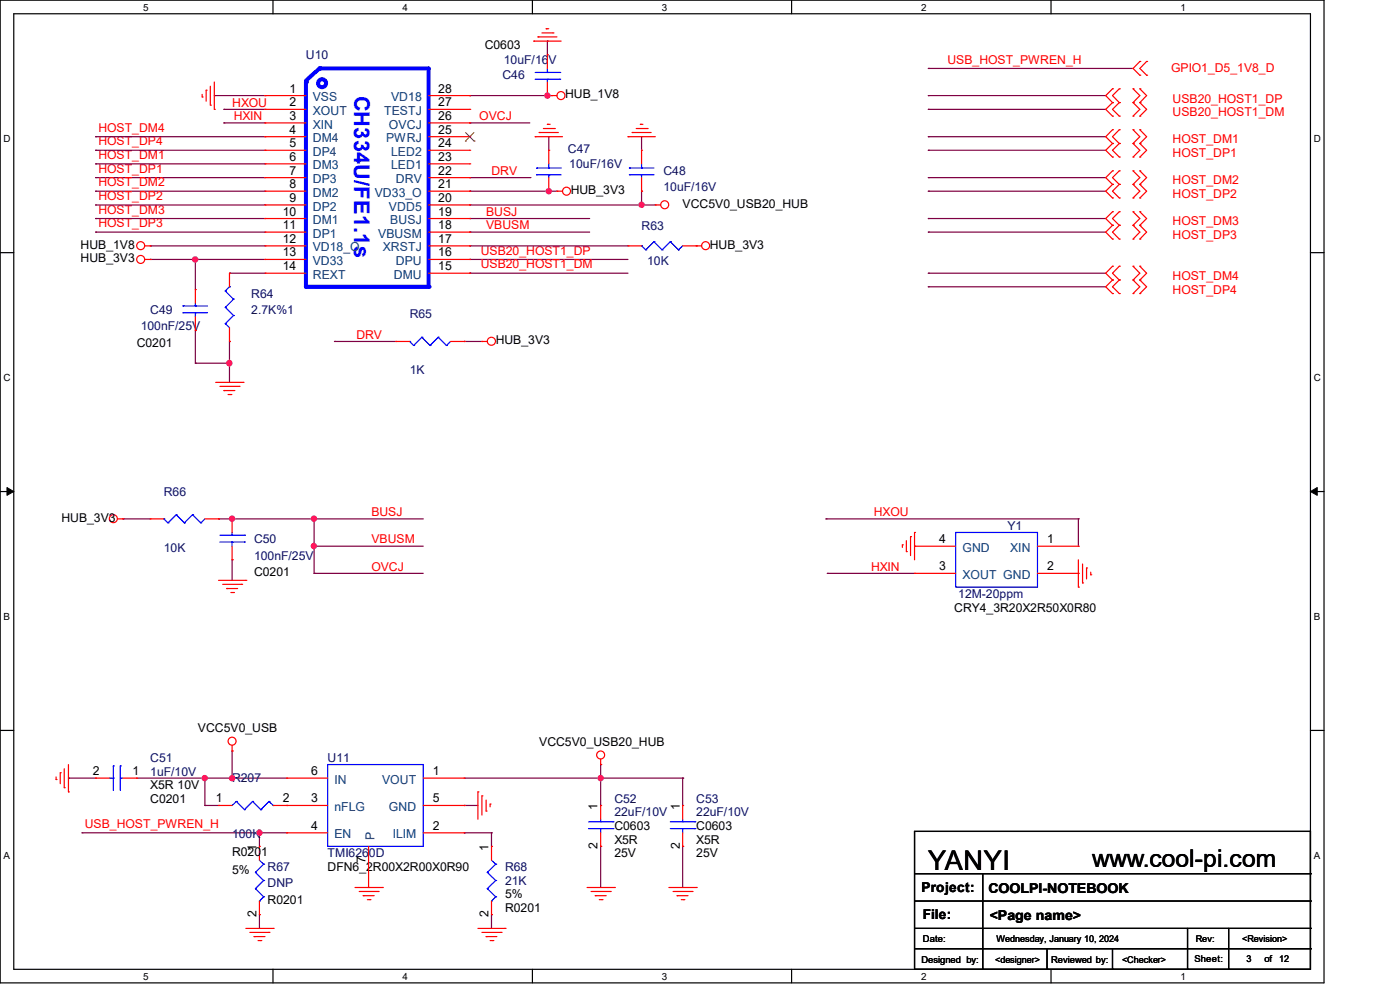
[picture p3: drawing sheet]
<svg xmlns="http://www.w3.org/2000/svg" width="297mm" height="210mm" viewBox="0 0 297 210" stroke-linecap="round" stroke-linejoin="round" font-family="sans-serif">
<g fill="none" stroke="#000" stroke-width=".25">
<path d="M0 0h280.9v208.5h-280.9zM2.9 2.9h275.1v202.7h-275.1zM57.9 0v2.9M112.9 0v2.9M167.9 0v2.9M223 0v2.9M0 53.6h2.9M278 53.6h2.9M0 104.3h2.9M278 104.3h2.9M0 154.9h2.9M278 154.9h2.9"/>
<path d="M57.9 205.6v2.9M112.9 205.6v2.9M167.9 205.6v2.9M223 205.6v2.9"/>
</g>
<path d="M1.5 103.4l1.4 .9-1.4 .8zM278 104.3l1.4-.9v1.7z" fill="#000"/>
<path d="M1.5 103.4l1.4 .9-1.4 .8zM278 104.3l1.4-.9v1.7z" fill="none" stroke="#000" stroke-width=".21"/>
<g fill="none" stroke="#800040" stroke-width=".25">
<path d="M196.9 14.5h.1M196.9 14.5h43.5M20.3 37.7h.1M20.3 34.8h.1M20.3 37.7h35.9M20.3 34.8h35.9M196.9 23.2h.1M196.9 20.3h.1M196.9 23.2h37.7M196.9 20.3h37.7M46.4 110.1h.1M46.4 110.1h20.2"/>
<path d="M49.2 110.1h.1M49.2 118.7h.1M49.2 118.7v4.4M175.2 110.1h.1M175.2 110.1h53.6M228.8 110.1h.1M228.8 110.1v5.8M66.6 121.6h.1M66.6 121.6h23.2M175.5 121.6h.1M175.5 121.6h18.5"/>
</g>
<circle cx="49.2" cy="110" r=".55" fill="#f0f"/>
<circle cx="49.2" cy="110" r=".55" fill="none" stroke="#f0f" stroke-width=".25"/>
<path d="M66.6 115.9h.1M66.6 115.9h23.2" fill="none" stroke="#800040" stroke-width=".25"/>
<circle cx="66.6" cy="115.8" r=".55" fill="#f0f"/>
<circle cx="66.6" cy="115.8" r=".55" fill="none" stroke="#f0f" stroke-width=".25"/>
<path d="M26.1 110.1h.1M26.1 110.1h5.8M66.6 110.1h.1M66.6 110.1h23.2M66.6 110.1v5.8" fill="none" stroke="#800040" stroke-width=".25"/>
<circle cx="66.6" cy="110" r=".55" fill="#f0f"/>
<circle cx="66.6" cy="110" r=".55" fill="none" stroke="#f0f" stroke-width=".25"/>
<g fill="none" stroke="#800040" stroke-width=".25">
<path d="M116.1 8.7h.1M116.1 8.7v2.9M116.1 20.3h.1M116.1 20.3h.9M31.9 55h.1M31.9 55h9.5M99.7 55h.1M99.7 58h.1M99.7 52.2h.1M99.7 55h33.5M99.7 58h33.5M99.7 52.2h33.5"/>
<path d="M66.6 115.9h.1M66.6 115.9v5.7"/>
</g>
<circle cx="41.4" cy="55" r=".55" fill="#f0f"/>
<circle cx="41.4" cy="55" r=".55" fill="none" stroke="#f0f" stroke-width=".25"/>
<g fill="none" stroke="#800040" stroke-width=".25">
<path d="M45.5 20.3h.1M45.5 20.3h10.7M99.7 20.3h.1M99.7 20.3h16.4M116.4 29h.1M116.4 29v2.9M41.4 55h.1M41.4 55v6.4M99.7 46.4h.1M99.7 49.2h.1M99.7 46.4h25.4M99.7 49.2h25.4"/>
<path d="M116.4 40.6h.1M116.4 40.6h1.8"/>
</g>
<circle cx="116.1" cy="20.3" r=".55" fill="#f0f"/>
<circle cx="116.1" cy="20.3" r=".55" fill="none" stroke="#f0f" stroke-width=".25"/>
<path d="M99.7 40.6h.1M99.7 40.6h16.7" fill="none" stroke="#800040" stroke-width=".25"/>
<circle cx="116.4" cy="40.6" r=".55" fill="#f0f"/>
<circle cx="116.4" cy="40.6" r=".55" fill="none" stroke="#f0f" stroke-width=".25"/>
<path d="M99.7 43.5h.1M99.7 43.5h36.4M48.7 72.4h.1M48.7 72.4v4.6" fill="none" stroke="#800040" stroke-width=".25"/>
<circle cx="136.1" cy="43.4" r=".55" fill="#f0f"/>
<circle cx="136.1" cy="43.4" r=".55" fill="none" stroke="#f0f" stroke-width=".25"/>
<g fill="none" stroke="#800040" stroke-width=".25">
<path d="M47.5 26.1h.1M47.5 23.2h.1M47.5 26.1h8.7M47.5 23.2h8.7M99.7 37.7h.1M99.7 26.1h.1M99.7 26.1h12.7M99.7 37.7h12.9M31.9 52.2h.1M31.9 52.2h24.3M41.4 55h.1M41.4 55h14.8"/>
<path d="M136.1 40.6h.1M136.1 40.6v2.9M41.4 77h.1M41.4 70.1h.1M41.4 77h7.3M41.4 70.1v6.9M48.7 77h.1M48.7 77v4.1M71 72.4h.1M71 72.4h13M98.5 72.4h.1M98.5 72.4h3.7"/>
</g>
<circle cx="48.6" cy="77" r=".56" fill="#f0f"/>
<circle cx="48.6" cy="77" r=".56" fill="none" stroke="#f0f" stroke-width=".25"/>
<g fill="none" stroke="#800040" stroke-width=".25">
<path d="M136.1 29h.1M136.1 29v2.9M196.9 31.9h.1M196.9 29h.1M196.9 31.9h37.7M196.9 29h37.7M20.3 49.2h.1M20.3 46.4h.1M20.3 40.6h.1M20.3 43.5h.1M20.3 43.5h35.9M20.3 49.2h35.9"/>
<path d="M20.3 46.4h35.9M20.3 40.6h35.9M48.7 58h.1M48.7 58h7.5M136.1 43.5h.1M136.1 43.5h2.9M17.4 176.7h.1M17.4 176.7h37.6M98.5 165.1h28.9M127.4 165.1h.1"/>
</g>
<circle cx="55" cy="176.6" r=".56" fill="#f0f"/>
<circle cx="55" cy="176.6" r=".56" fill="none" stroke="#f0f" stroke-width=".25"/>
<path d="M49.2 159.3h.1M49.2 159.3v5.8M29 165.1h14.5M43.5 165.1h.1" fill="none" stroke="#800040" stroke-width=".25"/>
<circle cx="43.4" cy="165.1" r=".55" fill="#f0f"/>
<circle cx="43.4" cy="165.1" r=".55" fill="none" stroke="#f0f" stroke-width=".25"/>
<path d="M14.5 165.1h.1M14.5 165.1h5.8M49.2 165.1h.1M49.2 165.1h11.6M98.5 176.7h.1M98.5 170.9h.1M98.5 176.7h5.8M98.5 170.9h2.9M104.3 176.7h.1M104.3 176.7v2.8M104.3 194h.1M104.3 194v2.9" fill="none" stroke="#800040" stroke-width=".25"/>
<circle cx="49.2" cy="165.1" r=".55" fill="#f0f"/>
<circle cx="49.2" cy="165.1" r=".55" fill="none" stroke="#f0f" stroke-width=".25"/>
<g fill="none" stroke="#800040" stroke-width=".25">
<path d="M196.9 37.7h.1M196.9 37.7h37.7M196.9 40.6h.1M196.9 49.2h.1M196.9 46.4h.1M196.9 40.6h37.7M196.9 49.2h37.7M196.9 46.4h37.7M55 176.7h.1M55 176.7v2.8M55 176.7h5.8M127.4 162.2h.1"/>
<path d="M127.4 179.5h.1M127.4 165.1h.1M127.4 162.2v8.7M127.4 179.5v8.8M127.4 165.1h17.4M144.8 179.5h.1M144.8 165.1h.1M144.8 165.1v5.8M144.8 179.5v8.8M55 194h.1M55 194v2.9"/>
</g>
<circle cx="127.4" cy="165.1" r=".55" fill="#f0f"/>
<circle cx="127.4" cy="165.1" r=".55" fill="none" stroke="#f0f" stroke-width=".25"/>
<g fill="none" stroke="#800040" stroke-width=".25">
<path d="M20.3 31.9h.1M20.3 29h.1M20.3 31.9h35.9M20.3 29h35.9M196.9 58h.1M196.9 58h37.7M196.9 60.8h.1M196.9 60.8h37.7M43.5 170.9h.1M43.5 165.1h.1M43.5 170.9h2.9M43.5 165.1v5.8"/>
<path d="M43.5 165.1h5.7M49.2 165.1h.1"/>
</g>
<g fill="none" stroke="#f00" stroke-width=".25">
<path d="M43.7 19.1h.1M43.7 19.1v2.4M44.6 18.3v4M45.5 17.4v5.8M113.2 8.7h.1M113.2 8.7h5.8M114.1 7.8h.1M114.1 7.8h4.1M115 7h2.3M115.9 6.1h.1M115.9 6.1h.5M116.1 11.6h.1"/>
<path d="M116.1 11.6v2.9M116.1 17.4v2.9M117.3 7h.1M236 18.8h.1M236 18.8l-1.4 1.5 1.4 1.5M237.4 18.8h.1M237.4 18.8l-1.4 1.5 1.4 1.5M240.4 18.8h.1M240.4 18.8l1.4 1.5-1.4 1.5M241.8 16h.1M241.8 13h.1M241.8 18.8h.1"/>
<path d="M241.8 13l-1.4 1.5 1.4 1.5M241.8 18.8l1.4 1.5-1.4 1.5M243.2 13h.1M243.2 16h.1M243.2 13l-1.4 1.5 1.4 1.5M42.9 20.6h.1M42.9 20v.6M44.6 22.3h.1M45.5 23.2h.1M113.5 29h.1M113.5 29h5.8M114.4 28.1h.1"/>
<path d="M114.4 28.1h4M115.3 27.3h2.3M116.1 26.4h.1M116.1 20.3h.1M116.1 26.4h.6M116.4 31.9h.1M116.4 31.9v2.9M116.4 37.7v2.9M117 20.3h.1M117 20.3h1.2M117.6 27.3h.1M133.2 29h.1"/>
<path d="M133.2 29h5.8M134.1 28.1h.1M134.1 28.1h4M135 27.3h2.3M135.8 26.4h.1M135.8 26.4h.6M137.3 27.3h.1M236 24.6h.1M236 21.8h.1M236 33.3h.1M236 30.4h.1M236 27.5h.1"/>
<path d="M236 39.1h.1M236 36.2h.1M236 21.8l-1.4 1.4 1.4 1.4M236 30.4l-1.4 1.5 1.4 1.4M236 39.1l-1.4 1.5 1.4 1.4M236 27.5l-1.4 1.5 1.4 1.4M236 36.2l-1.4 1.5 1.4 1.4M237.4 21.8h.1M237.4 24.6h.1M237.4 30.4h.1M237.4 33.3h.1M237.4 27.5h.1"/>
<path d="M237.4 39.1h.1M237.4 36.2h.1M237.4 21.8l-1.4 1.4 1.4 1.4M237.4 30.4l-1.4 1.5 1.4 1.4M237.4 36.2l-1.4 1.5 1.4 1.4M237.4 27.5l-1.4 1.5 1.4 1.4M237.4 39.1l-1.4 1.5 1.4 1.4M240.4 21.8h.1M240.4 24.6h.1M240.4 30.4h.1M240.4 33.3h.1M240.4 27.5h.1"/>
<path d="M240.4 39.1h.1M240.4 36.2h.1M240.4 21.8l1.4 1.4-1.4 1.4M240.4 30.4l1.4 1.5-1.4 1.4M240.4 27.5l1.4 1.5-1.4 1.4M240.4 39.1l1.4 1.5-1.4 1.4M240.4 36.2l1.4 1.5-1.4 1.4M241.8 21.8h.1M241.8 24.6h.1M241.8 30.4h.1M241.8 33.3h.1M241.8 27.5h.1"/>
<path d="M241.8 39.1h.1M241.8 36.2h.1M241.8 30.4l1.4 1.5-1.4 1.4M241.8 21.8l1.4 1.4-1.4 1.4M241.8 39.1l1.4 1.5-1.4 1.4M241.8 36.2l1.4 1.5-1.4 1.4M241.8 27.5l1.4 1.5-1.4 1.4M30.7 52.2h1.2M30.7 55h1.2M31.9 52.2h.1M31.9 55h.1M48.7 58h.1"/>
<path d="M48.7 58v2.8M116.4 40.6h.1M118.2 40.6h.1M118.2 40.6h1.1M133.2 52.2h.1M133.2 52.2h2.9M139 43.5h.1M139 43.5h1.2M144.8 52.2h4M147.7 52.2h.1M236 42h.1M236 50.7h.1"/>
<path d="M236 47.8h.1M236 44.9h.1M236 59.4h.1M236 56.5h.1M236 47.8l-1.4 1.4 1.4 1.5M236 44.9l-1.4 1.5 1.4 1.4M236 59.4l-1.4 1.4 1.4 1.5M236 56.5l-1.4 1.5 1.4 1.4M237.4 42h.1M237.4 47.8h.1M237.4 50.7h.1M237.4 44.9h.1"/>
<path d="M237.4 59.4h.1M237.4 56.5h.1M237.4 44.9l-1.4 1.5 1.4 1.4M237.4 47.8l-1.4 1.4 1.4 1.5M237.4 59.4l-1.4 1.4 1.4 1.5M237.4 56.5l-1.4 1.5 1.4 1.4M240.4 42h.1M240.4 47.8h.1M240.4 50.7h.1M240.4 44.9h.1M240.4 59.4h.1M240.4 56.5h.1"/>
<path d="M240.4 44.9l1.4 1.5-1.4 1.4M240.4 47.8l1.4 1.4-1.4 1.5M240.4 59.4l1.4 1.4-1.4 1.5M240.4 56.5l1.4 1.5-1.4 1.4M241.8 42h.1M241.8 47.8h.1M241.8 50.7h.1M241.8 44.9h.1M241.8 59.4h.1M241.8 56.5h.1M241.8 44.9l1.4 1.5-1.4 1.4M241.8 47.8l1.4 1.4-1.4 1.5"/>
<path d="M241.8 59.4l1.4 1.4-1.4 1.5M241.8 56.5l1.4 1.5-1.4 1.4M41.4 61.4h.1M41.4 70.1h.1M41.4 61.4v2.9M41.4 67.2v2.9M48.7 72.4h.1M48.7 69.5v2.9M84 72.4h.1M84 72.4h2.9M95.6 72.4h2.9M98.5 72.4h.1"/>
<path d="M102.2 72.4h.1M102.2 72.4h1.2M236 62.3h.1M237.4 62.3h.1M240.4 62.3h.1M241.8 62.3h.1M45.8 81.1h5.8M46.7 82h4M47.5 82.8h.1M47.5 82.8h2.3M48.4 83.7h.6M49 83.7h.1"/>
<path d="M50.7 82h.1M51.6 81.1h.1M24.9 110.1h1.2M26.1 110.1h.1M31.9 110.1h.1M31.9 110.1h2.9M43.5 110.1h2.9M46.4 110.1h.1M49.2 110.1h.1M49.2 118.7h.1M49.2 110.1v2.8M49.2 115.9v2.8"/>
<path d="M191.4 115.6h.1M191.4 115.6v.5M192.3 117h.1M192.3 114.7v2.3M193.2 113.8h.1M193.2 113.8v4.1M194 112.9h.1M194 115.9h.1M194 112.9v5.8M194 115.9h8.7M220.1 115.9h8.7M228.8 115.9h.1"/>
<path d="M228.8 118.7v5.8M229.7 119.6v4.1M46.4 123.1h5.8M47.2 124h4.1M48.1 124.8h.1M48.1 124.8h2.3M49 125.7h.5M49.5 125.7h.1M51.3 124h.1M52.2 123.1h.1M194 121.6h.1M194 121.6h8.7"/>
<path d="M220.1 121.6h8.7M228.8 124.5h.1M228.8 121.6h.1M229.7 123.7h.1M230.5 120.5h.1M230.5 120.5v2.3M231.4 121.9h.1M231.4 121.4v.5M49.2 159.3h.1M49.2 158.1v1.2M11.9 165.4h.1M11.9 164.8v.6"/>
<path d="M12.8 163.9h.1M12.8 163.9v2.3M13.6 167.1h.1M13.6 163.1v4M14.5 168h.1M14.5 162.2v5.8M20.3 165.1h.1M20.3 165.1h2.9M26.1 165.1h2.9M29 165.1h.1M46.4 170.9h.1M46.4 170.9h2.8"/>
<path d="M55 179.5h.1M55 179.5v3M58 170.9h11.5M60.8 170.9h.1M60.8 176.7h.1M60.8 165.1h.1M60.8 165.1h8.7M60.8 176.7h8.7M78.2 179.5v8.8M89.8 170.9h8.7M89.8 165.1h8.7M89.8 176.7h8.7"/>
<path d="M98.5 176.7h.1M98.5 170.9h.1M98.5 165.1h.1M101.4 168h.1M101.4 168v5.8M102.2 168.8h.1M102.2 168.8v4.1M103.1 172h.1M103.1 169.7v2.3M104 170.6h.1M104 170.6v.6M104.3 179.5h.1"/>
<path d="M104.3 179.5v3M127.4 162.2h.1M127.4 170.9h.1M127.4 179.5h.1M127.4 161v1.2M127.4 170.9v2.9M127.4 176.7v2.8M144.8 170.9h.1M144.8 179.5h.1M144.8 170.9v2.9M144.8 176.7v2.8M52.2 196.9h5.8"/>
<path d="M53 197.8h4.1M53.9 198.7h.1M53.9 198.7h2.3M54.7 199.5h.6M55 194h.1M55 191.1v2.9M55.3 199.5h.1M57.1 197.8h.1M58 196.9h.1M75.3 188.3h5.8M76.2 189.1h4M77 190h.1"/>
<path d="M77 190h2.4M77.9 190.8h.6M78.2 188.3h.1M78.5 190.8h.1M80.2 189.1h.1M81.1 188.3h.1M101.4 196.9h5.7M102.2 197.8h4.1M103.1 198.7h.1M103.1 198.7h2.3M104 199.5h.6M104.3 194h.1"/>
<path d="M104.3 191.1v2.9M104.6 199.5h.1M106.3 197.8h.1M107.1 196.9h.1M124.5 188.3h5.8M125.4 189.1h4.1M126.3 190h.1M126.3 190h2.3M127.1 190.8h.6M127.7 190.8h.1M129.5 189.1h.1M130.3 188.3h.1"/>
<path d="M141.9 188.3h5.8M142.8 189.1h4M143.6 190h.1M143.6 190h2.4M144.5 190.8h.6M145.1 190.8h.1M146.8 189.1h.1M147.7 188.3h.1"/>
<circle cx="119" cy="20.3" r=".85"/>
<circle cx="29.8" cy="52.1" r=".85"/>
<circle cx="29.8" cy="55" r=".85"/>
<circle cx="120.2" cy="40.6" r=".85"/>
<circle cx="141" cy="43.4" r=".85"/>
<circle cx="149.7" cy="52.1" r=".85"/>
<circle cx="104.3" cy="72.4" r=".86"/>
<circle cx="24" cy="110" r=".85"/>
<circle cx="49.2" cy="157.2" r=".85"/>
<circle cx="127.4" cy="160.1" r=".85"/>
</g>
<g fill="none" stroke="#000" stroke-width=".25">
<path d="M194 176.4h84v29.2h-84zM194 185.3h84M194 191.1h84M194 196.9h84M208.5 185.3v20.3M251.9 196.9v8.7M260.6 196.9v8.7M278 185.3h.1M278 191.1h.1M278 196.9h.1M194 201.3h84M208.5 205.6h.1"/>
<path d="M222.1 205.6h.1M222.1 201.3v4.3M236 205.6h.1M236 201.3v4.3M251.9 205.6h.1M260.6 205.6h.1M278 201.3h.1"/>
</g>
<g fill="none" stroke="#00f" stroke-width=".25">
<path d="M113.5 15.4h5.2M113.5 16.8h5.2M116.1 16.8h.1M116.1 15.4h.1M116.1 14.5v.9M116.1 16.8v.6M118.7 15.4h.1M118.7 16.8h.1M113.8 35.6h.1M113.8 37.1h.1M113.8 35.6h5.2M113.8 37.1h5.2"/>
<path d="M116.4 37.1h.1M116.4 35.6h.1M116.4 34.8v.8M116.4 37.1v.6M136.1 52.2h.1M136.1 52.2l.9 .8M137 53h.1M138.7 51.3h.1M138.7 51.3l1.8 1.7M138.7 51.3l-1.7 1.7M140.5 53h.1M142.2 51.3h.1"/>
<path d="M142.2 51.3l1.7 1.7M142.2 51.3l-1.7 1.7M143.9 53h.1M144.8 52.2l-.9 .8M38.8 66.3h.1M38.8 64.9h.1M38.8 66.3h5.2M38.8 64.9h5.2M41.4 64.9h.1M41.4 66.3h.1M41.4 64.3v.6M41.4 66.3v.9"/>
<path d="M47.8 68.7h.1M47.8 65.2h.1M47.8 61.7h.1M47.8 68.7l.9 .8M47.8 65.2l1.7 1.7M47.8 61.7l1.7 1.8M48.7 60.8h.1M48.7 60.8l-.9 .9M49.5 66.9h.1M49.5 63.5h.1M49.5 66.9l-1.7 1.8M49.5 63.5l-1.7 1.7"/>
<path d="M86.9 72.4h.1M86.9 72.4l.9 .9M87.8 73.3h.1M89.5 71.5h.1M89.5 71.5l1.7 1.8M89.5 71.5l-1.7 1.8M91.2 73.3h.1M93 71.5h.1M93 71.5l1.7 1.8M93 71.5l-1.8 1.8M94.7 73.3h.1M95.6 72.4l-.9 .9"/>
<path d="M34.8 110.1h.1M34.8 110.1l.8 .8M35.6 110.9h.1M37.4 109.2h.1M37.4 109.2l1.7 1.7M37.4 109.2l-1.8 1.7M39.1 110.9h.1M40.9 109.2h.1M40.9 109.2l1.7 1.7M40.9 109.2l-1.8 1.7M42.6 110.9h.1M43.5 110.1l-.9 .8"/>
<path d="M46.7 115h5.2M46.7 113.5h5.2M49.2 113.5h.1M49.2 115h.1M49.2 112.9v.6M49.2 115v.9M51.9 115h.1M51.9 113.5h.1M202.7 112.9h17.4v11.6h-17.4zM23.2 165.1h.8M24 162.5h.1M24 165.1h.1"/>
<path d="M24 162.5v5.2M25.5 165.1h.1M25.5 162.5h.1M25.5 165.1h.6M25.5 162.5v5.2M50.1 170h.1M50.1 170l-.9 .9M50.1 170l1.8 1.7M51.9 171.7h.1M53.6 170h.1M53.6 170l-1.7 1.7M53.6 170l1.7 1.7"/>
<path d="M55.3 171.7h.1M57.1 170h.1M57.1 170l-1.8 1.7M57.1 170l.9 .9M58 170.9h.1M69.5 162.2h20.3v17.3h-20.3zM124.8 175.8h5.2M124.8 174.3h5.2M127.4 174.3h.1M127.4 175.8h.1M127.4 173.8v.5M127.4 175.8v.9"/>
<path d="M130 175.8h.1M130 174.3h.1M142.2 175.8h5.2M142.2 174.3h5.2M144.8 174.3h.1M144.8 175.8h.1M144.8 173.8v.5M144.8 175.8v.9M147.4 175.8h.1M147.4 174.3h.1M54.2 185h.1M54.2 188.5h.1"/>
<path d="M54.2 185l1.7 1.8M54.2 188.5l1.7 1.7M55 191.1h.1M55 182.5l.9 .8M55.9 183.3h.1M55.9 186.8h.1M55.9 190.2h.1M55.9 183.3l-1.7 1.7M55.9 186.8l-1.7 1.7M55.9 190.2l-.9 .9M103.4 185h.1M103.4 188.5h.1"/>
<path d="M103.4 185l1.8 1.8M103.4 188.5l1.8 1.7M104.3 191.1h.1M104.3 182.5l.9 .8M105.2 183.3h.1M105.2 186.8h.1M105.2 190.2h.1M105.2 183.3l-1.8 1.7M105.2 186.8l-1.8 1.7M105.2 190.2l-.9 .9"/>
</g>
<path d="M67.8 14.5h23.1" fill="none" stroke="#00f" stroke-width=".85"/>
<circle cx="67.8" cy="14.5" r=".42" fill="#00f"/>
<path d="M64.9 17.4v43.4" fill="none" stroke="#00f" stroke-width=".85"/>
<circle cx="64.9" cy="17.4" r=".42" fill="#00f"/>
<path d="M67.8 14.5l-2.9 2.6" fill="none" stroke="#00f" stroke-width=".85"/>
<circle cx="67.8" cy="14.5" r=".42" fill="#00f"/>
<path d="M90.9 14.5v46.3" fill="none" stroke="#00f" stroke-width=".85"/>
<circle cx="90.9" cy="60.8" r=".42" fill="#00f"/>
<path d="M64.9 60.8h26" fill="none" stroke="#00f" stroke-width=".85"/>
<circle cx="64.9" cy="60.8" r=".42" fill="#00f"/>
<circle cx="68.3" cy="17.7" r=".85" fill="none" stroke="#00f" stroke-width=".85"/>
<g fill="none" stroke="#f00" stroke-width=".25">
<path d="M56.2 20.3h.1M56.2 23.2h.1M56.2 26.1h.1M56.2 29h.1M56.2 31.9h.1M56.2 34.8h.1M56.2 37.7h.1M56.2 20.3h8.7M56.2 23.2h8.7M56.2 26.1h8.7M56.2 29h8.7M56.2 31.9h8.7"/>
<path d="M56.2 34.8h8.7M56.2 37.7h8.7M90.9 20.3h8.8M90.9 23.2h8.8M90.9 26.1h8.8M90.9 29h8.8M90.9 31.9h8.8M90.9 34.8h8.8M90.9 37.7h8.8M99.7 20.3h.1M99.7 23.2h.1M99.7 26.1h.1"/>
<path d="M99.7 29h.1M99.7 31.9h.1M99.7 34.8h.1M99.7 37.7h.1M136.1 31.9h.1M136.1 31.9v2.9M136.1 37.7v2.9M56.2 40.6h.1M56.2 43.5h.1M56.2 46.4h.1M56.2 49.2h.1M56.2 52.2h.1"/>
<path d="M56.2 55h.1M56.2 58h.1M56.2 40.6h8.7M56.2 43.5h8.7M56.2 46.4h8.7M56.2 49.2h8.7M56.2 52.2h8.7M56.2 55h8.7M56.2 58h8.7M90.9 40.6h8.8M90.9 43.5h8.8M90.9 46.4h8.8"/>
<path d="M90.9 49.2h8.8M90.9 52.2h8.8M90.9 55h8.8M90.9 58h8.8M99.7 40.6h.1M99.7 43.5h.1M99.7 46.4h.1M99.7 49.2h.1M99.7 52.2h.1M99.7 55h.1M99.7 58h.1M136.1 40.6h.1"/>
</g>
<path d="M98.7 29.9h.1M98.8 28.1l1.8 1.8M100.5 28.1l-1.8 1.8M100.6 29.9h.1" fill="none" stroke="#804000" stroke-width=".21"/>
<path d="M133.5 35.6h.1M133.5 37.1h.1M133.5 35.6h5.2M133.5 37.1h5.2M136.1 37.1h.1M136.1 35.6h.1M136.1 34.8v.8M136.1 37.1v.6" fill="none" stroke="#00f" stroke-width=".25"/>
<circle cx="49.2" cy="110" r=".55" fill="#f0f"/>
<circle cx="49.2" cy="110" r=".55" fill="none" stroke="#f0f" stroke-width=".25"/>
<circle cx="66.6" cy="115.8" r=".55" fill="#f0f"/>
<circle cx="66.6" cy="115.8" r=".55" fill="none" stroke="#f0f" stroke-width=".25"/>
<circle cx="66.6" cy="110" r=".55" fill="#f0f"/>
<circle cx="66.6" cy="110" r=".55" fill="none" stroke="#f0f" stroke-width=".25"/>
<circle cx="41.4" cy="55" r=".55" fill="#f0f"/>
<circle cx="41.4" cy="55" r=".55" fill="none" stroke="#f0f" stroke-width=".25"/>
<circle cx="116.1" cy="20.3" r=".55" fill="#f0f"/>
<circle cx="116.1" cy="20.3" r=".55" fill="none" stroke="#f0f" stroke-width=".25"/>
<circle cx="116.4" cy="40.6" r=".55" fill="#f0f"/>
<circle cx="116.4" cy="40.6" r=".55" fill="none" stroke="#f0f" stroke-width=".25"/>
<circle cx="136.1" cy="43.4" r=".55" fill="#f0f"/>
<circle cx="136.1" cy="43.4" r=".55" fill="none" stroke="#f0f" stroke-width=".25"/>
<circle cx="48.6" cy="77" r=".56" fill="#f0f"/>
<circle cx="48.6" cy="77" r=".56" fill="none" stroke="#f0f" stroke-width=".25"/>
<circle cx="55" cy="176.6" r=".56" fill="#f0f"/>
<circle cx="55" cy="176.6" r=".56" fill="none" stroke="#f0f" stroke-width=".25"/>
<circle cx="43.4" cy="165.1" r=".55" fill="#f0f"/>
<circle cx="43.4" cy="165.1" r=".55" fill="none" stroke="#f0f" stroke-width=".25"/>
<circle cx="49.2" cy="165.1" r=".55" fill="#f0f"/>
<circle cx="49.2" cy="165.1" r=".55" fill="none" stroke="#f0f" stroke-width=".25"/>
<circle cx="127.4" cy="165.1" r=".55" fill="#f0f"/>
<circle cx="127.4" cy="165.1" r=".55" fill="none" stroke="#f0f" stroke-width=".25"/>
<text font-size="5.8" x="196.9" y="184.4">YANYI</text>
<text font-size="5.2" x="231.7" y="183.9">www.cool-pi.com</text>
<text font-size="4.6" fill="#00f" x="75.1" y="20.3" transform="rotate(90 75.1 20.3)">CH334U/FE1.1s</text>
<g font-size="2.9">
<text x="195.5" y="189.2">Project:</text>
<text x="209.7" y="189.4">COOLPI-NOTEBOOK</text>
<text x="195.7" y="194.9">File:</text>
<text x="210" y="195.2">&lt;Page name&gt;</text>
</g>
<g font-size="2.6">
<text x="102.8" y="10.5">C0603</text>
<text x="61.4" y="19.6">1</text>
<text x="61.4" y="22.6">2</text>
<text x="93" y="19.6">28</text>
<text x="93" y="22.6">27</text>
<text x="119.9" y="20.9">HUB_1V8</text>
<text x="61.4" y="25.4">3</text>
<text x="61.4" y="28.4">4</text>
<text x="93" y="25.4">26</text>
<text x="93" y="28.4">25</text>
<text x="61.4" y="31.2">5</text>
<text x="61.4" y="34.1">6</text>
<text x="93" y="31.2">24</text>
<text x="93" y="34.1">23</text>
<text x="61.4" y="37">7</text>
<text x="61.4" y="39.9">8</text>
<text x="93" y="37">22</text>
<text x="93" y="39.9">21</text>
<text x="121.1" y="41.1">HUB_3V3</text>
<text x="60" y="45.7">10</text>
<text x="61.4" y="42.8">9</text>
<text x="93" y="42.8">20</text>
<text x="93" y="45.7">19</text>
<text x="144.8" y="44.1">VCC5V0_USB20_HUB</text>
<text x="17.1" y="52.7">HUB_1V8</text>
<text x="60" y="48.6">11</text>
<text x="60" y="51.5">12</text>
<text x="93" y="48.6">18</text>
<text x="93" y="51.5">17</text>
<text x="150.6" y="52.7">HUB_3V3</text>
<text x="17.1" y="55.6">HUB_3V3</text>
<text x="60" y="54.4">13</text>
<text x="60" y="57.3">14</text>
<text x="93" y="54.4">16</text>
<text x="93" y="57.3">15</text>
<text x="29" y="73.6">C0201</text>
<text x="105.2" y="73">HUB_3V3</text>
<text x="13" y="110.7">HUB_3V3</text>
<text x="199.3" y="115.2">4</text>
<text x="222.1" y="115.2">1</text>
<text x="53.9" y="122.2">C0201</text>
<text x="199.3" y="121">3</text>
<text x="222.1" y="121">2</text>
<text x="202.4" y="129.8">CRY4_3R20X2R50X0R80</text>
<text x="42" y="155.2">VCC5V0_USB</text>
<text x="114.4" y="158.2">VCC5V0_USB20_HUB</text>
<text x="19.7" y="164.4">2</text>
<text x="28.1" y="164.4">1</text>
<text x="31.9" y="167.4">X5R 10V</text>
<text x="66" y="164.4">6</text>
<text x="91.8" y="164.4">1</text>
<text x="31.9" y="170.3">C0201</text>
<text x="45.8" y="170.2">1</text>
<text x="60" y="170.2">2</text>
<text x="66" y="170.2">3</text>
<text x="91.8" y="170.2">5</text>
<text x="126.8" y="171.7" transform="rotate(-90 126.8 171.7)">1</text>
<text x="144.2" y="171.7" transform="rotate(-90 144.2 171.7)">1</text>
<text x="66" y="176">4</text>
<text x="91.8" y="176">2</text>
<text x="130.3" y="176.1">C0603</text>
<text x="130.3" y="179">X5R</text>
<text x="147.7" y="176.1">C0603</text>
<text x="147.7" y="179">X5R</text>
<text x="49.2" y="181.6">R020</text>
<text x="49.2" y="185.3">5%</text>
<text x="54.4" y="180.4" transform="rotate(-90 54.4 180.4)">1</text>
<text x="55.4" y="181.6">1</text>
<text x="69.5" y="184.8">DFN6_2R00X2R00X0R90</text>
<text x="77.6" y="183" transform="rotate(-90 77.6 183)">7</text>
<text x="103.6" y="180.4" transform="rotate(-90 103.6 180.4)">1</text>
<text x="126.8" y="180.1" transform="rotate(-90 126.8 180.1)">2</text>
<text x="130.3" y="181.9">25V</text>
<text x="144.2" y="180.1" transform="rotate(-90 144.2 180.1)">2</text>
<text x="147.7" y="181.9">25V</text>
<text x="56.8" y="191.7">R0201</text>
<text x="107.1" y="190.6">5%</text>
<text x="54.4" y="194.6" transform="rotate(-90 54.4 194.6)">2</text>
<text x="103.6" y="194.6" transform="rotate(-90 103.6 194.6)">2</text>
<text x="107.1" y="193.5">R0201</text>
</g>
<g font-size="2.6" fill="#000080">
<text x="64.9" y="12.5">U10</text>
<text x="106.6" y="16.8">C46</text>
<text x="106.9" y="13.6">10uF/16</text>
<text x="116.4" y="13.6">V</text>
<text x="120.5" y="32.5">C47</text>
<text x="120.8" y="35.6">10uF/16V</text>
<text x="140.8" y="37.1">C48</text>
<text x="140.8" y="40.6">10uF/16V</text>
<text x="136.1" y="48.7">R63</text>
<text x="137.3" y="56.2">10K</text>
<text x="53.3" y="63.2">R64</text>
<text x="29.8" y="70.1">100nF/25V</text>
<text x="31.9" y="66.6">C49</text>
<text x="53.3" y="66.6">2.7K%1</text>
<text x="86.9" y="67.5">R65</text>
<text x="86.9" y="79.4">1K</text>
<text x="34.8" y="105.2">R66</text>
<text x="213.7" y="112.4">Y1</text>
<text x="34.8" y="117">10K</text>
<text x="53.9" y="115.3">C50</text>
<text x="53.9" y="118.7">100nF/25V</text>
<text x="203.3" y="126.9">12M-20ppm</text>
<text x="31.9" y="161.6">C51</text>
<text x="69.5" y="161.6">U11</text>
<text x="31.9" y="164.5">1uF/10V</text>
<text x="49.2" y="165.9">R207</text>
<text x="130.3" y="170.3">C52</text>
<text x="130.3" y="173.2">22uF/10V</text>
<text x="147.7" y="170.3">C53</text>
<text x="147.7" y="173.2">22uF/10V</text>
<text x="49.2" y="177.8">100K</text>
<text x="56.8" y="184.8">R67</text>
<text x="69.5" y="181.9">TMI626</text>
<text x="78.3" y="181.9">0D</text>
<text x="107.1" y="184.8">R68</text>
<text x="56.8" y="188.3">DNP</text>
<text x="107.1" y="187.7">21K</text>
</g>
<g font-size="2.6" fill="#f00">
<text x="201" y="13.5">USB_HOST_PWREN_H</text>
<text x="248.5" y="15.4">GPIO1_D5_1V8_D</text>
<text x="49.3" y="22.6">HXOU</text>
<text x="248.8" y="21.8">USB20_HOST1_DP</text>
<text x="20.9" y="28">HOST_DM4</text>
<text x="49.6" y="25.5">HXIN</text>
<text x="101.7" y="25.5">OVCJ</text>
<text x="248.8" y="24.6">USB20_HOST1_DM</text>
<text x="20.9" y="33.7">HOST_DM1</text>
<text x="20.9" y="30.9">HOST_DP4</text>
<text x="248.8" y="33.3">HOST_DP1</text>
<text x="248.8" y="30.4">HOST_DM1</text>
<text x="20.9" y="36.7">HOST_DP1</text>
<text x="20.9" y="39.5">HOST_DM2</text>
<text x="104.3" y="37.1">DRV</text>
<text x="248.8" y="39.1">HOST_DM2</text>
<text x="20.9" y="45.3">HOST_DM3</text>
<text x="20.9" y="42.5">HOST_DP2</text>
<text x="103.1" y="45.8">BUSJ</text>
<text x="248.8" y="42">HOST_DP2</text>
<text x="248.8" y="47.8">HOST_DM3</text>
<text x="20.9" y="48.2">HOST_DP3</text>
<text x="103.1" y="48.6">VBUSM</text>
<text x="248.8" y="50.7">HOST_DP3</text>
<text x="102" y="54">USB20_HOST1_DP</text>
<text x="102" y="56.9">USB20_HOST1_DM</text>
<text x="248.8" y="59.4">HOST_DM4</text>
<text x="248.8" y="62.3">HOST_DP4</text>
<text x="75.6" y="71.8">DRV</text>
<text x="78.8" y="109.5">BUSJ</text>
<text x="185.4" y="109.5">HXOU</text>
<text x="78.8" y="115.3">VBUSM</text>
<text x="78.8" y="121">OVCJ</text>
<text x="184.8" y="121">HXIN</text>
<text x="18" y="175.6">USB_HOST_PWREN_H</text>
</g>
<g font-size="2.6" fill="#004080">
<text x="66.3" y="21.5">VSS</text>
<text x="83" y="21.5">VD18</text>
<text x="66.3" y="24.4">XOUT</text>
<text x="66.3" y="27.3">XIN</text>
<text x="81.5" y="24.4">TESTJ</text>
<text x="82.5" y="27.3">OVCJ</text>
<text x="66.3" y="30.2">DM4</text>
<text x="66.3" y="33.1">DP4</text>
<text x="66.3" y="35.9">DM3</text>
<text x="81.9" y="30.2">PWRJ</text>
<text x="83" y="33.1">LED2</text>
<text x="83" y="35.9">LED1</text>
<text x="66.3" y="38.9">DP3</text>
<text x="66.3" y="41.7">DM2</text>
<text x="79.5" y="41.7">VD33_O</text>
<text x="83.9" y="38.9">DRV</text>
<text x="66.3" y="44.7">DP2</text>
<text x="66.3" y="47.5">DM1</text>
<text x="82.5" y="44.7">VDD5</text>
<text x="82.8" y="47.5">BUSJ</text>
<text x="66.3" y="50.4">DP1</text>
<text x="66.3" y="53.3">VD18_O</text>
<text x="80.2" y="50.4">VBUSM</text>
<text x="81.2" y="53.3">XRSTJ</text>
<text x="66.3" y="56.2">VD33</text>
<text x="66.3" y="59.1">REXT</text>
<text x="83.5" y="59.1">DMU</text>
<text x="83.9" y="56.2">DPU</text>
<text x="204.2" y="117.1">GND</text>
<text x="214.3" y="117.1">XIN</text>
<text x="204.2" y="122.8">XOUT GND</text>
<text x="71" y="166.2">IN</text>
<text x="81.1" y="166.2">VOUT</text>
<text x="71" y="172">nFLG</text>
<text x="82.5" y="172">GND</text>
<text x="71" y="177.8">EN</text>
<text x="79.4" y="178.1" transform="rotate(-90 79.4 178.1)">P</text>
<text x="83.3" y="177.8">ILIM</text>
</g>
<g font-size="2.1">
<text x="30.4" y="2.2">5</text>
<text x="85.4" y="2.2">4</text>
<text x="140.4" y="2.2">3</text>
<text x="195.4" y="2.2">2</text>
<text x="250.4" y="2.2">1</text>
<text x=".8" y="30.1">D</text>
<text x="278.7" y="30.1">D</text>
<text x=".8" y="80.8">C</text>
<text x="278.7" y="80.8">C</text>
<text x=".8" y="131.5">B</text>
<text x="278.7" y="131.5">B</text>
<text x=".8" y="182.2">A</text>
<text x="278.7" y="182.2">A</text>
<text x="30.4" y="207.8">5</text>
<text x="85.4" y="207.8">4</text>
<text x="140.4" y="207.8">3</text>
<text x="195.4" y="207.8">2</text>
<text x="250.4" y="207.8">1</text>
</g>
<g font-size="2">
<text x="195.7" y="199.9">Date:</text>
<text x="211.4" y="199.9">Wednesday, January 10, 2024</text>
<text x="253.4" y="204">Sheet:</text>
<text x="263.5" y="199.9">&lt;Revision&gt;</text>
<text x="264.4" y="204">3</text>
<text x="268.2" y="204">of</text>
<text x="271.4" y="204">12</text>
<text x="195.5" y="204.3">Designed by:</text>
<text x="211.1" y="204.3">&lt;designer&gt;</text>
<text x="223" y="204.3">Reviewed by:</text>
<text x="238" y="204.3">&lt;Checker&gt;</text>
</g>
<text font-size="1.9" x="253.7" y="199.9">Rev:</text>
</svg>
